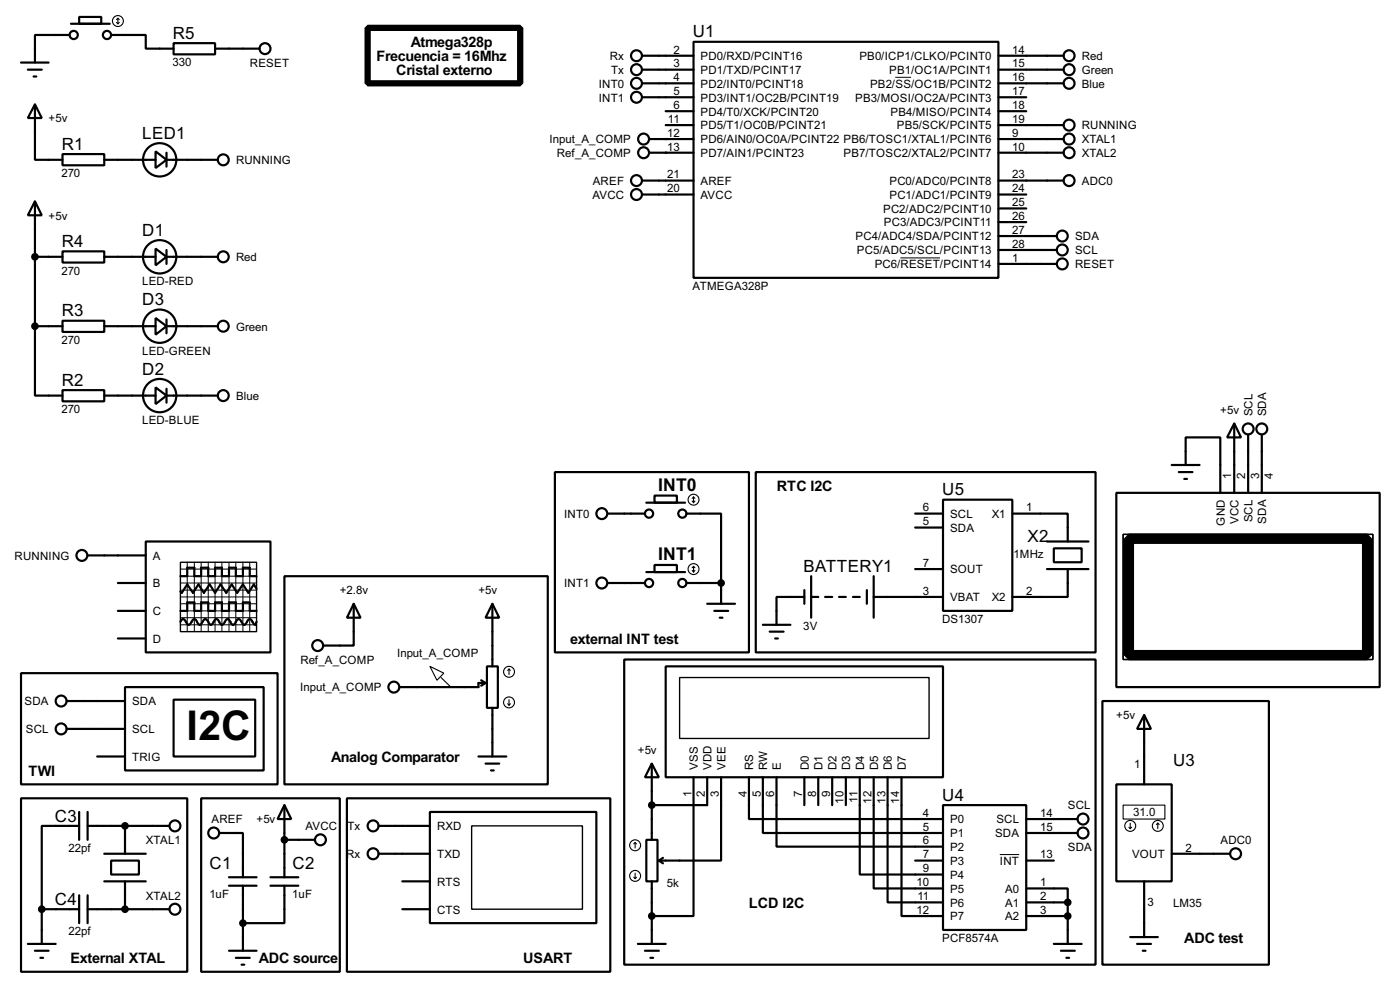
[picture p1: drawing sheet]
<svg xmlns="http://www.w3.org/2000/svg" width="256mm" height="180mm" viewBox="0 0 256 180" stroke-linecap="round" stroke-linejoin="round" font-family="sans-serif">
<g fill="none" stroke="#000" stroke-width=".4">
<path d="M3.9 11.5h5M5.1 12.8h2.6M6.2 14h.5M6.4 19.1l1.3 2.5h-2.6zM6.4 19.1v10.2h5.1M12.8 6.4h-6.4v5.1M13 4.4h7.1M14.5 3.1h4.1v1.3h-4.1zM20.4 6.4h6.3v2.5h5.1M31.8 7.9h7.6v2.1h-7.6zM39.4 8.9h8.2M117.7 10.2h9.4"/>
<path d="M117.7 12.8h9.4M117.7 15.3h9.4M117.7 17.8h9.4M127.1 7.7h55.8v43.2h-55.8zM182.9 10.2h12M182.9 12.8h12M182.9 15.3h12M182.9 17.8h5.1M6.4 36.9l1.3 2.5h-2.6zM6.4 36.9v22.8M11.5 28.2h7.6v2.1h-7.6zM19.1 29.3h9.4"/>
<path d="M28.5 27.7l2 1.6-2 1.5zM30.5 29.3h9.4M30.5 28v2.5M117.7 33.1h9.4M117.7 35.6h9.4M118.9 28h8.2M118.9 25.5h8.2M122 22.9h5.1M122 20.4h5.1M182.9 22.9h12M182.9 28h12M182.9 25.5h12"/>
<path d="M182.9 33.1h12M182.9 35.6h5.1M182.9 20.4h5.1M182.9 38.2h5.1M6.4 59.7v12.7h5.1M6.4 59.7h5.1M6.4 47h5.1M11.5 58.7h7.6v2.1h-7.6zM11.5 46h7.6v2.1h-7.6zM19.1 59.7h9.4M19.1 47h9.4M28.5 45.5l2 1.5-2 1.6z"/>
<path d="M28.5 58.2l2 1.5-2 1.6zM30.5 59.7h9.4M30.5 47h9.4M30.5 45.8v2.5M30.5 58.5v2.5M182.9 48.3h10.7M182.9 45.8h10.7M182.9 43.2h10.7M182.9 40.7h5.1M11.5 71.4h7.6v2.1h-7.6zM19.1 72.4h9.4M28.5 70.9l2 1.5-2 1.6z"/>
<path d="M30.5 72.4h9.4M30.5 71.2v2.5M226.1 77.5l1.3 2.6h-2.6zM226.1 77.5v12.7M228.7 79.6v10.6M231.2 79.6v10.6M26.7 99.1h22.9v20.3h-22.9zM101.7 86.4h35.5v33h-35.5zM111.3 94h6.9M118.4 92h7.1M119.9 90.7h4.1v1.3h-4.1zM125.8 94h6.3v12.7"/>
<path d="M138.5 86.4h62.2v33h-62.2zM167.7 94h5.1M167.7 96.6h5.1M172.8 91.5h12.7v20.3h-12.7zM185.5 94h10.1v5.1M191.8 99.1h7.6M204.5 90.2h48.3v35.6h-48.3zM214.7 85.1h5.1M216 86.4h2.5M217 87.7h.5M217.2 85.1v-5h6.4v10.1M16.1 101.7h10.6"/>
<path d="M21.6 106.7h5.1M21.6 116.9h5.1M21.6 111.8h5.1M33.1 113.8l.2-.4 .3-.1 .2 .1 .5 .8 .3 .2 .2-.2 .5-.8 .3-.1 .3 .1 .4 .8 .3 .2 .3-.2 .5-.8a.6 .6 0 0 1 .8 .5l.5 .5 .2-.2 .5-.8 .3-.1 .2 .1 .5 .8 .3 .2 .2-.2 .5-.8 .3-.1 .2 .1 .5 .8 .3 .2 .3-.2 .5-.8a.6 .6 0 0 1 .8 .5l.5 .5 .2-.2 .5-.8 .3-.1 .2 .1 .5 .8 .3 .2 .2-.6M33.1 105.5h1.2v-1.6h1.3v1.6h1.3v-1.6h1.3v1.6h1.2v-1.6h1.3v1.6h1.3v-1.6h1.2v1.6h1.3v-1.6h1.3v1.6h1.2M33.1 111.8h1.2v-1.5h1.3v1.5h1.3v-1.5h1.3v1.5h1.2v-1.5h1.3v1.5h1.3v-1.5h1.2v1.5h1.3v-1.5h1.3v1.5h1.2M47 107.8l-.5-.8-1 1.5-1-1.5-1 1.5-1-1.5-1 1.5-1.1-1.5-1 1.5-1-1.5-1 1.5-1-1.5-1 1.5-1.1-1.5-1 1.5-.2-.2M52.1 105.5h48.3v38.1h-48.3zM64.8 110.5l1.3 2.6h-2.5zM64.8 110.5v7.7h-5.6M90.2 110.5l1.3 2.6h-2.5zM90.2 110.5v11.5"/>
<path d="M111.3 106.7h6.9M118.4 104.7h7.1M119.9 103.4h4.1v1.3h-4.1zM125.8 106.7h6.3M129.6 110.5h5.1M130.9 111.8h2.5M131.9 113.1h.5M132.1 106.7v3.8M139.8 114.4h5M141 115.6h2.6M142 116.9h.5M147.4 109.3h-5.1v5.1"/>
<path d="M147.4 108v2.5M148.6 109.3h1.3M148.6 105.5v7.6M151.2 109.3h1.3M153.7 109.3h1.3M156.3 109.3h1.2M158.8 108v2.5M160.1 109.3h12.7M160.1 105.5v7.6M167.7 104.2h5.1M191.8 104.2h7.6M193.1 100.4h5.1v2.5h-5.1z"/>
<path d="M195.6 104.2v5.1h-10.1M3.9 123.2h47v20.4h-47zM12.2 128.3h10.7M12.2 133.4h10.7M17.8 138.5h5.1M22.9 125.8h25.4v15.2h-25.4zM31.8 128.1h15v10.4h-15zM87.7 138.5h5.1M88.2 124.5l.8 .5M89 125h-1.3v.8h-14.5M89 125l-.8 .5M89 139.8h2.5"/>
<path d="M89.2 122h2v7.6h-2zM90.2 129.6v8.9M114.4 120.7h86.3v55.9h-86.3zM119.4 139.8l1.3 2.5h-2.5zM119.4 139.8v13.9M122 122h50.8v20.3h-50.8zM202 128.3h30.5v48.3h-30.5zM209.6 130.9l1.3 2.5h-2.6zM209.6 130.9v12.7M3.9 146.1h30.4v31.8h-30.4zM14.5 151.2h-6.8v15.2M14.5 148.6v5.1"/>
<path d="M16.1 151.2h14.9M16.1 148.6v5.1M19.1 156.3h7.6M20.4 157.5h5.1v2.6h-5.1zM22.9 151.2v5.1M36.9 146.1h25.4v31.8h-25.4zM40.2 152.5h4.3v8.1M52.1 147.4l1.3 2.5h-2.5zM52.1 147.4v13.2M52.1 153.7h5.6M63.6 146.1h48.2v31.8h-48.2zM69.4 151.2h9.4"/>
<path d="M69.4 156.3h9.4M78.8 148.6h30.5v20.4h-30.5zM90 141h.5M118.4 153.7h2.1v7.6h-2.1zM120.7 157.5l.8 .5M121.5 157l-.8 .5M127.1 142.3v25.4h-7.7M129.6 142.3v5.1h-10.2M132.1 142.3v15.2h-11.4M137.2 142.3v7.6h35.6M139.8 142.3v10.2h33M142.3 142.3v12.7h30.5"/>
<path d="M147.4 142.3v5.1M149.9 142.3v5.1M152.5 142.3v5.1M155 142.3v5.1M157.5 142.3v17.8h15.3M160.1 142.3v20.3h12.7M162.6 142.3v22.9h10.2M165.2 142.3v25.4h7.6M167.7 157.5h5.1M172.8 147.4h15.2v22.8h-15.2zM188 149.9h9.4M188 152.5h9.4"/>
<path d="M188 157.5h5.1M204.5 143.6h10.2v17.7h-10.2zM214.7 156.3h10.7M5.1 172.8h5.1M6.4 174h2.5M7.4 175.3h.5M7.7 166.4v6.4M7.7 166.4h6.8M14.5 163.9v5.1M16.1 166.4h14.9M16.1 163.9v5.1M19.1 161.3h7.6"/>
<path d="M22.9 161.3v5.1M42 174h5M42 160.6h5M42 162.1h5M43.2 175.3h2.6M44.3 176.6h.5M44.5 162.1v11.9M49.6 160.6h5.1M49.6 162.1h5.1M52.1 162.1v6.9h-7.6M73.7 166.4h5.1M73.7 161.3h5.1"/>
<path d="M116.9 172.8h5.1M118.2 174h2.5M119.2 175.3h.5M119.4 161.3v11.5M188 162.6h7.6v2.6M188 165.2h7.6M188 167.7h7.6M193.1 172.8h5.1M194.4 174h2.5M195.4 175.3h.5M195.6 165.2v7.6M207.1 171.5h5"/>
<path d="M208.3 172.8h2.6M209.4 174h.5M209.6 161.3v10.2"/>
<circle cx="13.5" cy="6.4" r=".75"/>
<circle cx="19.6" cy="6.4" r=".75"/>
<circle cx="48.5" cy="8.9" r="1"/>
<circle cx="116.6" cy="10.2" r="1"/>
<circle cx="116.6" cy="12.8" r="1"/>
<circle cx="116.6" cy="17.8" r="1"/>
<circle cx="116.6" cy="15.3" r="1"/>
<circle cx="195.8" cy="10.2" r="1"/>
<circle cx="195.8" cy="12.8" r="1"/>
<circle cx="195.8" cy="15.3" r="1"/>
<circle cx="29.2" cy="29.3" r="3.1"/>
<circle cx="40.9" cy="29.3" r="1"/>
<circle cx="116.6" cy="33.1" r="1"/>
<circle cx="116.6" cy="35.6" r="1"/>
<circle cx="117.9" cy="28" r="1"/>
<circle cx="117.9" cy="25.5" r="1"/>
<circle cx="195.8" cy="28" r="1"/>
<circle cx="195.8" cy="33.1" r="1"/>
<circle cx="195.8" cy="25.5" r="1"/>
<circle cx="195.8" cy="22.9" r="1"/>
<circle cx="29.2" cy="47" r="3.1"/>
<circle cx="29.2" cy="59.7" r="3.1"/>
<circle cx="40.9" cy="47" r="1"/>
<circle cx="40.9" cy="59.7" r="1"/>
<circle cx="194.6" cy="48.3" r="1"/>
<circle cx="194.6" cy="45.8" r="1"/>
<circle cx="194.6" cy="43.2" r="1"/>
<circle cx="29.2" cy="72.4" r="3.1"/>
<circle cx="40.9" cy="72.4" r="1"/>
<circle cx="228.6" cy="78.5" r="1"/>
<circle cx="231.1" cy="78.5" r="1"/>
<circle cx="110.2" cy="94" r="1"/>
<circle cx="118.9" cy="94" r=".75"/>
<circle cx="125" cy="94" r=".75"/>
<circle cx="15" cy="101.7" r="1"/>
<circle cx="58.2" cy="118.2" r="1"/>
<circle cx="110.2" cy="106.7" r="1"/>
<circle cx="118.9" cy="106.7" r=".75"/>
<circle cx="125" cy="106.7" r=".75"/>
<circle cx="11.2" cy="133.4" r="1"/>
<circle cx="11.2" cy="128.3" r="1"/>
<circle cx="72.1" cy="125.8" r="1"/>
<circle cx="32" cy="151.2" r="1"/>
<circle cx="39.1" cy="152.5" r="1"/>
<circle cx="58.7" cy="153.7" r="1"/>
<circle cx="68.3" cy="151.2" r="1"/>
<circle cx="68.3" cy="156.3" r="1"/>
<circle cx="198.4" cy="152.5" r="1"/>
<circle cx="198.4" cy="149.9" r="1"/>
<circle cx="226.3" cy="156.3" r="1"/>
<circle cx="32" cy="166.4" r="1"/>
</g>
<g fill="#000">
<circle cx="122" cy="25.5" r=".2"/>
<circle cx="122" cy="28" r=".2"/>
</g>
<g fill="none" stroke="#000" stroke-width=".2">
<path d="M21.4 4.1l.2 .3M21.6 3.4v1M21.6 3.4l-.2 .2M21.6 3.4l.3 .2M21.9 4.1l-.3 .3M126.8 91.7l.3 .3M127.1 91v1M127.1 91l-.3 .2M127.1 91l.2 .2M127.3 91.7l-.2 .3M126.8 104.4l.3 .3M127.1 103.7v1"/>
<path d="M127.1 103.7l-.3 .2M127.1 103.7l.2 .2M127.3 104.4l-.2 .3M78.8 122l2.5 1.2-1.2 1.3zM80.8 124l1.8 1.8M93 128.8l.3 .3M93.3 122.5l.2 .2M93.3 122.5l-.3 .2M93.3 122.5v1M93.3 128.1v1M93.5 128.8l-.2 .3M116.4 154.2l-.3 .3"/>
<path d="M116.4 154.2l.2 .3M116.4 154.2v1M116.4 159.8v1M205.8 147.4h7.6v2.5h-7.6zM206.8 151.4l.3 .3M207.1 150.7v1M207.3 151.4l-.2 .3M212.1 150.7l-.2 .2M212.1 150.7l.3 .2M212.1 150.7v1M116.1 160.6l.3 .2M116.6 160.6l-.2 .2"/>
<circle cx="21.6" cy="3.9" r="1"/>
<circle cx="127" cy="91.5" r="1"/>
<circle cx="127" cy="104.2" r="1"/>
<circle cx="93.2" cy="123" r="1"/>
<circle cx="93.2" cy="128.6" r="1"/>
<circle cx="116.3" cy="154.7" r="1"/>
<circle cx="207" cy="151.2" r="1"/>
<circle cx="212.1" cy="151.2" r="1"/>
<circle cx="116.3" cy="160.3" r="1"/>
</g>
<g fill="#000" stroke="#000" stroke-width=".4">
<circle cx="6.4" cy="59.7" r=".5"/>
<circle cx="6.4" cy="47" r=".5"/>
<circle cx="132.1" cy="106.7" r=".5"/>
<circle cx="22.9" cy="151.2" r=".5"/>
<circle cx="52.1" cy="153.7" r=".5"/>
<circle cx="119.4" cy="147.4" r=".5"/>
<circle cx="7.6" cy="166.4" r=".5"/>
<circle cx="22.9" cy="166.4" r=".5"/>
<circle cx="44.5" cy="169" r=".5"/>
<circle cx="119.4" cy="167.7" r=".5"/>
<circle cx="195.6" cy="165.2" r=".5"/>
<circle cx="195.6" cy="167.7" r=".5"/>
</g>
<path d="M67.4 5.1h27.9v10.2h-27.9z" fill="none" stroke="#000" stroke-width="1.2"/>
<path d="M205.8 97.8h45.7v22.9h-45.7zM33.1 102.9h13.9v12.7h-13.9zM124.5 124h45.7v11.2h-45.7zM86.4 151.2h20.3v15.2h-20.3z" fill="none" stroke="#000" stroke-width=".25"/>
<g fill="none" stroke="#000" stroke-width=".18">
<path d="M164 14.2h2.9M165 47.2h7.2M33.1 106.7h13.9M33.1 104.2h13.9M33.1 105.5h13.9M33.1 108h13.9M33.1 110.5h13.9M33.1 111.8h13.9M33.1 113.1h13.9M33.1 114.4h13.9M33.1 109.3h13.9M34.3 102.9v12.7"/>
<path d="M35.6 102.9v12.7M36.9 102.9v12.7M38.2 102.9v12.7M39.4 102.9v12.7M40.7 102.9v12.7M42 102.9v12.7M43.2 102.9v12.7M44.5 102.9v12.7M45.8 102.9v12.7M183.2 156.4h3.5"/>
</g>
<path d="M206.8 98.6h43.7v21.3h-43.7z" fill="none" stroke="#000" stroke-width="1.9"/>
<text font-size="8.4" x="34.2" y="135.4">I2C</text>
<g font-size="3.6">
<text x="120.6" y="89.8">INT0</text>
<text x="120.6" y="102.5">INT1</text>
</g>
<g font-size="3.5">
<text x="31.7" y="7.1">R5</text>
<text x="126.9" y="6.9">U1</text>
<text x="11.3" y="27.4">R1</text>
<text x="26.1" y="25.4">LED1</text>
<text x="11.3" y="45.2">R4</text>
<text x="26.1" y="43.2">D1</text>
<text x="11.3" y="57.9">R3</text>
<text x="26.1" y="55.9">D3</text>
<text x="11.3" y="70.6">R2</text>
<text x="26.1" y="68.6">D2</text>
<text x="172.6" y="90.7">U5</text>
<text x="188.3" y="99.3">X2</text>
<text x="147.2" y="104.7">BATTERY1</text>
<text x="214.9" y="140.2">U3</text>
<text x="172.6" y="146.6">U4</text>
<text x="10.1" y="150.4">C3</text>
<text x="38.4" y="159">C1</text>
<text x="53.6" y="159">C2</text>
<text x="10.1" y="165.6">C4</text>
</g>
<g font-size="3">
<text x="68.9" y="11.2">Frecuencia = 16Mhz</text>
<text x="75.2" y="8.6">Atmega328p</text>
<text x="72.6" y="13.8">Cristal externo</text>
<text x="142.3" y="90">RTC I2C</text>
<text x="104.5" y="117.9">external INT test</text>
<text x="5.2" y="142">TWI</text>
<text x="60.6" y="139.5">Analog Comparator</text>
<text x="137.2" y="166.2">LCD I2C</text>
<text x="216.9" y="172.5">ADC test</text>
<text x="12.9" y="176.3">External XTAL</text>
<text x="47.4" y="176.3">ADC source</text>
<text x="95.8" y="176.3">USART</text>
</g>
<g font-size="2.4">
<text x="111.7" y="11">Rx</text>
<text x="123.4" y="9.8">2</text>
<text x="128.3" y="11">PD0/RXD/PCINT16</text>
<text x="157.4" y="11">PB0/ICP1/CLKO/PCINT0</text>
<text x="185.5" y="9.8">14</text>
<text x="198.2" y="11">Red</text>
<text x="31.6" y="12.2">330</text>
<text x="45.8" y="12.3">RESET</text>
<text x="109.7" y="16.1">INT0</text>
<text x="111.9" y="13.6">Tx</text>
<text x="123.4" y="17.4">5</text>
<text x="123.4" y="14.8">4</text>
<text x="123.4" y="12.3">3</text>
<text x="128.3" y="16.1">PD2/INT0/PCINT18</text>
<text x="128.3" y="13.6">PD1/TXD/PCINT17</text>
<text x="159.4" y="16.1">PB2/SS/OC1B/PCINT2</text>
<text x="162.9" y="13.6">PB1/OC1A/PCINT1</text>
<text x="185.5" y="12.3">15</text>
<text x="185.5" y="17.4">17</text>
<text x="185.5" y="14.8">16</text>
<text x="198.2" y="13.6">Green</text>
<text x="198.2" y="16.1">Blue</text>
<text x="8.9" y="22.4">+5v</text>
<text x="109.7" y="18.6">INT1</text>
<text x="122.4" y="22.5">11</text>
<text x="123.4" y="19.9">6</text>
<text x="128.3" y="23.7">PD5/T1/OC0B/PCINT21</text>
<text x="128.3" y="21.2">PD4/T0/XCK/PCINT20</text>
<text x="128.3" y="18.6">PD3/INT1/OC2B/PCINT19</text>
<text x="156.7" y="18.6">PB3/MOSI/OC2A/PCINT3</text>
<text x="163.1" y="21.2">PB4/MISO/PCINT4</text>
<text x="164.3" y="23.7">PB5/SCK/PCINT5</text>
<text x="185.5" y="19.9">18</text>
<text x="185.5" y="22.5">19</text>
<text x="198.2" y="23.7">RUNNING</text>
<text x="100.7" y="26.3">Input_A_COMP</text>
<text x="102" y="28.8">Ref_A_COMP</text>
<text x="122.2" y="25">12</text>
<text x="122.2" y="27.5">13</text>
<text x="128.3" y="26.3">PD6/AIN0/OC0A/PCINT22 PB6/TOSC1/XTAL1/PCINT6</text>
<text x="128.3" y="28.8">PD7/AIN1/PCINT23</text>
<text x="154.5" y="28.8">PB7/TOSC2/XTAL2/PCINT7</text>
<text x="185.5" y="27.5">10</text>
<text x="185.5" y="25">9</text>
<text x="198.2" y="26.3">XTAL1</text>
<text x="198.2" y="28.8">XTAL2</text>
<text x="11.3" y="32.5">270</text>
<text x="43.2" y="30">RUNNING</text>
<text x="108.6" y="33.9">AREF</text>
<text x="122.2" y="35.2">20</text>
<text x="122.2" y="32.6">21</text>
<text x="128.3" y="33.9">AREF</text>
<text x="162.9" y="33.9">PC0/ADC0/PCINT8</text>
<text x="185.5" y="35.2">24</text>
<text x="185.5" y="32.6">23</text>
<text x="198.2" y="33.9">ADC0</text>
<text x="8.9" y="40.2">+5v</text>
<text x="108.5" y="36.4">AVCC</text>
<text x="128.3" y="36.4">AVCC</text>
<text x="161.8" y="39">PC2/ADC2/PCINT10</text>
<text x="161.9" y="41.5">PC3/ADC3/PCINT11</text>
<text x="162.9" y="36.4">PC1/ADC1/PCINT9</text>
<text x="185.5" y="40.2">26</text>
<text x="185.5" y="37.7">25</text>
<text x="43.2" y="47.8">Red</text>
<text x="156.7" y="44">PC4/ADC4/SDA/PCINT12</text>
<text x="157" y="46.6">PC5/ADC5/SCL/PCINT13</text>
<text x="185.5" y="47.9">1</text>
<text x="185.5" y="45.4">28</text>
<text x="185.5" y="42.8">27</text>
<text x="196.9" y="46.6">SCL</text>
<text x="196.9" y="44">SDA</text>
<text x="11.3" y="50.3">270</text>
<text x="26" y="52.2">LED-RED</text>
<text x="126.9" y="53.1">ATMEGA328P</text>
<text x="160.2" y="49.1">PC6/RESET/PCINT14</text>
<text x="196.9" y="49.1">RESET</text>
<text x="11.3" y="63">270</text>
<text x="26" y="64.9">LED-GREEN</text>
<text x="43.2" y="60.5">Green</text>
<text x="11.3" y="75.7">270</text>
<text x="26" y="77.6">LED-BLUE</text>
<text x="43.2" y="73.2">Blue</text>
<text x="223.6" y="75.8">+5v</text>
<text x="229.5" y="76.2" transform="rotate(-90 229.5 76.2)">SCL</text>
<text x="232" y="76.2" transform="rotate(-90 232 76.2)">SDA</text>
<text x="225.6" y="87.7" transform="rotate(-90 225.6 87.7)">1</text>
<text x="228.1" y="87.7" transform="rotate(-90 228.1 87.7)">2</text>
<text x="230.7" y="87.7" transform="rotate(-90 230.7 87.7)">3</text>
<text x="233.2" y="87.7" transform="rotate(-90 233.2 87.7)">4</text>
<text x="103.3" y="94.8">INT0</text>
<text x="169.1" y="93.6">6</text>
<text x="174" y="94.8">SCL</text>
<text x="181.7" y="94.8">X1</text>
<text x="188" y="93.6">1</text>
<text x="226.9" y="96" transform="rotate(-90 226.9 96)">VCC</text>
<text x="229.5" y="95.6" transform="rotate(-90 229.5 95.6)">SCL</text>
<text x="232" y="95.9" transform="rotate(-90 232 95.9)">SDA</text>
<text x="169.1" y="96.2">5</text>
<text x="174" y="97.4">SDA</text>
<text x="224.4" y="96.2" transform="rotate(-90 224.4 96.2)">GND</text>
<text x="2.7" y="102.5">RUNNING</text>
<text x="28" y="102.5">A</text>
<text x="28" y="107.5">B</text>
<text x="103.3" y="107.5">INT1</text>
<text x="169.1" y="103.8">7</text>
<text x="174" y="105">SOUT</text>
<text x="185.7" y="102.2">1MHz</text>
<text x="28" y="112.6">C</text>
<text x="62.3" y="108.8">+2.8v</text>
<text x="87.7" y="108.8">+5v</text>
<text x="169.1" y="108.9">3</text>
<text x="174" y="110.1">VBAT</text>
<text x="181.7" y="110.1">X2</text>
<text x="188" y="108.9">2</text>
<text x="28" y="117.7">D</text>
<text x="147.2" y="115.3">3V</text>
<text x="172.6" y="114">DS1307</text>
<text x="55" y="121.5">Ref_A_COMP</text>
<text x="72.7" y="120.2">Input_A_COMP</text>
<text x="4.5" y="129.1">SDA</text>
<text x="24.2" y="129.1">SDA</text>
<text x="55" y="126.6">Input_A_COMP</text>
<text x="204.5" y="131.7">+5v</text>
<text x="4.7" y="134.2">SCL</text>
<text x="24.2" y="134.2">SCL</text>
<text x="24.2" y="139.3">TRIG</text>
<text x="116.9" y="138">+5v</text>
<text x="127.9" y="141" transform="rotate(-90 127.9 141)">VSS</text>
<text x="130.4" y="141" transform="rotate(-90 130.4 141)">VDD</text>
<text x="132.9" y="141" transform="rotate(-90 132.9 141)">VEE</text>
<text x="138" y="141" transform="rotate(-90 138 141)">RS</text>
<text x="140.6" y="141" transform="rotate(-90 140.6 141)">RW</text>
<text x="143.1" y="141" transform="rotate(-90 143.1 141)">E</text>
<text x="148.2" y="141" transform="rotate(-90 148.2 141)">D0</text>
<text x="150.7" y="141" transform="rotate(-90 150.7 141)">D1</text>
<text x="153.3" y="141" transform="rotate(-90 153.3 141)">D2</text>
<text x="155.8" y="141" transform="rotate(-90 155.8 141)">D3</text>
<text x="158.3" y="141" transform="rotate(-90 158.3 141)">D4</text>
<text x="160.9" y="141" transform="rotate(-90 160.9 141)">D5</text>
<text x="163.4" y="141" transform="rotate(-90 163.4 141)">D6</text>
<text x="166" y="141" transform="rotate(-90 166 141)">D7</text>
<text x="207.8" y="140.6">1</text>
<text x="126.6" y="145.9" transform="rotate(-90 126.6 145.9)">1</text>
<text x="129.2" y="145.9" transform="rotate(-90 129.2 145.9)">2</text>
<text x="131.7" y="146" transform="rotate(-90 131.7 146)">3</text>
<text x="136.8" y="146" transform="rotate(-90 136.8 146)">4</text>
<text x="139.4" y="145.9" transform="rotate(-90 139.4 145.9)">5</text>
<text x="141.9" y="145.9" transform="rotate(-90 141.9 145.9)">6</text>
<text x="147" y="146" transform="rotate(-90 147 146)">7</text>
<text x="149.5" y="146" transform="rotate(-90 149.5 146)">8</text>
<text x="152.1" y="145.9" transform="rotate(-90 152.1 145.9)">9</text>
<text x="154.6" y="147.1" transform="rotate(-90 154.6 147.1)">10</text>
<text x="157.1" y="147" transform="rotate(-90 157.1 147)">11</text>
<text x="159.7" y="147.1" transform="rotate(-90 159.7 147.1)">12</text>
<text x="162.2" y="147.1" transform="rotate(-90 162.2 147.1)">13</text>
<text x="164.8" y="147.1" transform="rotate(-90 164.8 147.1)">14</text>
<text x="169.1" y="149.5">4</text>
<text x="190.6" y="149.5">14</text>
<text x="195.6" y="148.2">SCL</text>
<text x="207.6" y="149.4">31.0</text>
<text x="12.6" y="155.9">22pf</text>
<text x="26.7" y="154.5">XTAL1</text>
<text x="38.7" y="150.7">AREF</text>
<text x="47" y="150.7">+5v</text>
<text x="55.9" y="152">AVCC</text>
<text x="63.6" y="152">Tx</text>
<text x="80.1" y="152">RXD</text>
<text x="169.1" y="152.1">5</text>
<text x="169.1" y="154.6">6</text>
<text x="174" y="150.7">P0</text>
<text x="174" y="153.3">P1</text>
<text x="174" y="155.8">P2</text>
<text x="182.3" y="153.3">SDA</text>
<text x="182.5" y="150.7">SCL</text>
<text x="190.6" y="152.1">15</text>
<text x="195.6" y="155.8">SDA</text>
<text x="217.2" y="155.9">2</text>
<text x="223.6" y="154.5">ADC0</text>
<text x="63.4" y="157.1">Rx</text>
<text x="80.1" y="157.1">TXD</text>
<text x="169.1" y="157.1">7</text>
<text x="169.1" y="159.7">9</text>
<text x="174" y="158.3">P3</text>
<text x="174" y="160.9">P4</text>
<text x="183.2" y="158.3">INT</text>
<text x="190.6" y="157.1">13</text>
<text x="207.4" y="157.1">VOUT</text>
<text x="26.7" y="164.7">XTAL2</text>
<text x="38.4" y="164.4">1uF</text>
<text x="53.6" y="164.4">1uF</text>
<text x="80.1" y="162.1">RTS</text>
<text x="80.1" y="167.2">CTS</text>
<text x="122.2" y="162.3">5k</text>
<text x="167.9" y="162.2">10</text>
<text x="167.9" y="167.3">12</text>
<text x="168.1" y="164.8">11</text>
<text x="174" y="163.4">P5</text>
<text x="174" y="166">P6</text>
<text x="184.1" y="163.4">A0</text>
<text x="184.1" y="166">A1</text>
<text x="190.6" y="162.2">1</text>
<text x="190.6" y="164.8">2</text>
<text x="190.6" y="167.3">3</text>
<text x="210.2" y="165.9">3</text>
<text x="214.9" y="166.1">LM35</text>
<text x="12.6" y="171.2">22pf</text>
<text x="172.6" y="172.4">PCF8574A</text>
<text x="174" y="168.5">P7</text>
<text x="184.1" y="168.5">A2</text>
</g>
</svg>
